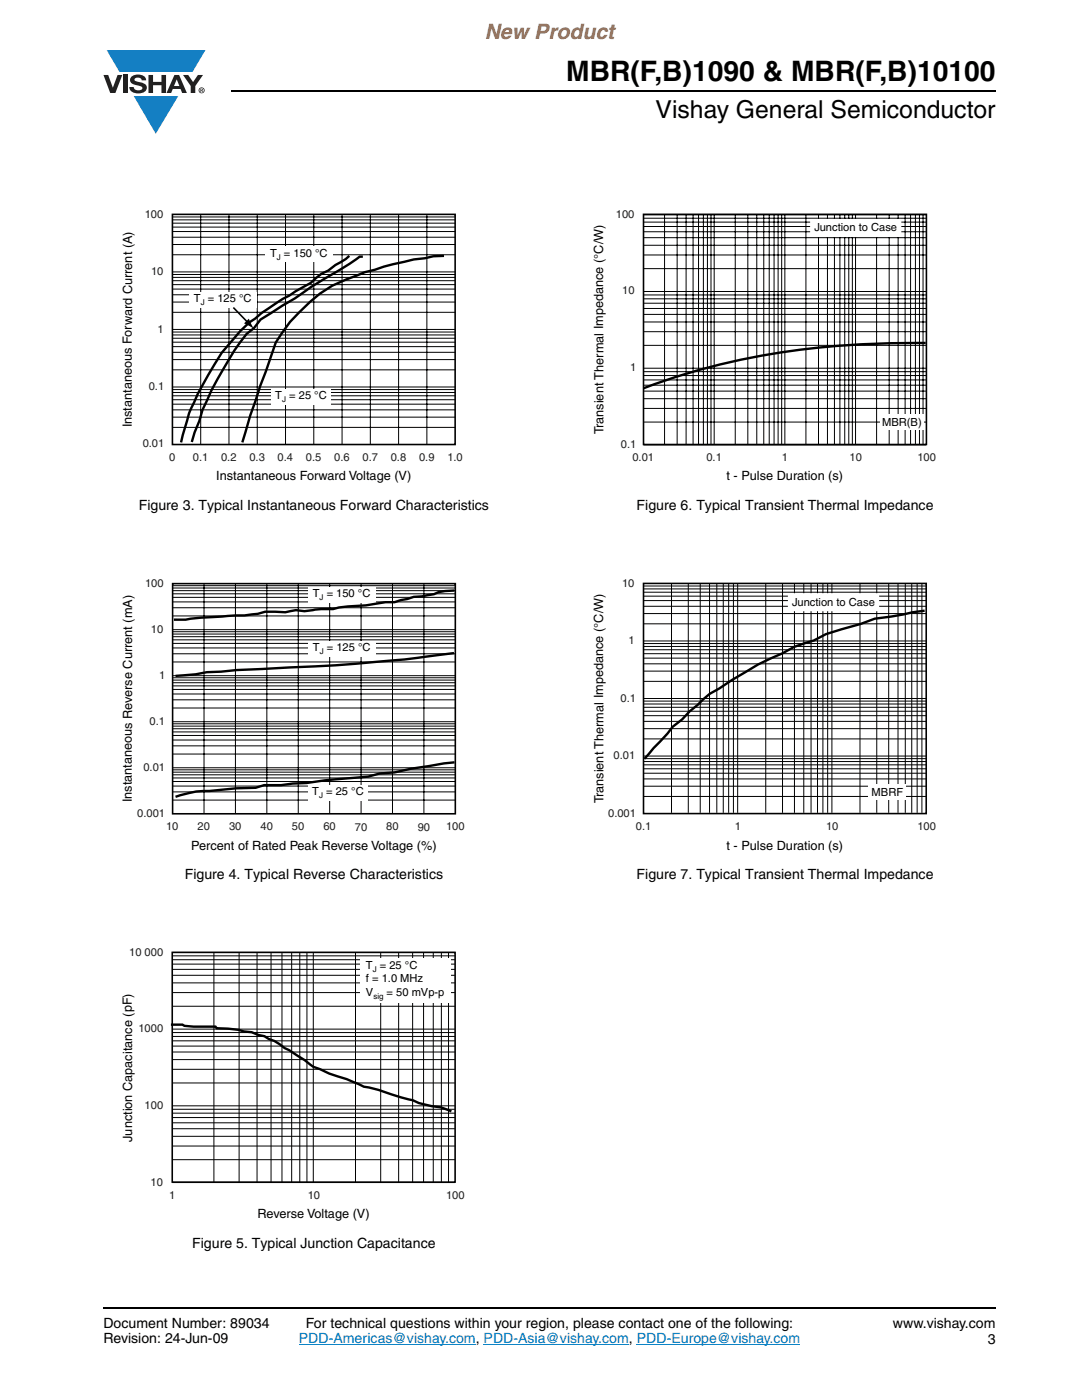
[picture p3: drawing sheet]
<svg xmlns="http://www.w3.org/2000/svg" width="216mm" height="279mm" viewBox="0 0 216 279" stroke-linecap="round" stroke-linejoin="round" font-family="sans-serif">
<g fill="#147fc3">
<path d="M21.3 10h19.7l-2.6 4.4h-3.8h-10.8z"/>
<path d="M26.7 19.2h8.9l-4.5 7.5z"/>
</g>
<g fill="#231f20">
<path d="M20.6 15h1l.9 2.5 1-2.5h.9l-1.4 3.6h-1z"/>
<path d="M24.6 15h.9v3.6h-.9z"/>
<path d="M26.3 15.3a2.1 2.1 0 0 1 2.8 .3l.1 .4h-.9a.79 .79 0 0 0-.7-.5 .79 .79 0 0 0-.8 .4l.3 .3 1 .2a1.08 1.08 0 0 1 1.2 1.1 1.08 1.08 0 0 1-1.1 1.1 1.73 1.73 0 0 1-2.4-1.2h.9a.96 .96 0 0 0 .8 .6 .96 .96 0 0 0 .9-.4 1.31 1.31 0 0 0-1.2-.6 1.03 1.03 0 0 1-1.1-.6 1.03 1.03 0 0 1 .2-1.1z"/>
<path d="M29.6 15h.9v1.3h1.7v-1.3h.9v3.6h-.9v-1.6h-1.7v1.6h-.9z"/>
<path d="M36.5 15h1.1l.9 1.4 1-1.4h1l-1.5 2.2v1.4h-.9v-1.4z"/>
<path d="M35.3 15.8l.5 1.4h-1.1zM34.8 15l-1.6 3.6h1l.3-.8h1.5l.3 .8h1l-1.6-3.6z"/>
<path d="M39.8 18a.46 .46 0 0 1 .9 0 .46 .46 0 0 1-.9 0zM39.6 18a.6 .6 0 0 0 1.2 0 .6 .6 0 0 0-1.2 0z"/>
<path d="M40.1 17.8h.2v.2h-.2zM40 17.7v.7h.1v-.3l.4 .3-.2-.3 .2-.2-.1-.2z"/>
</g>
<path d="M46.1 18.2h152.5M20.6 261.1h178" fill="none" stroke="#000" stroke-width=".36"/>
<path d="M59.6 268.3h35.3M96.5 268.3h29M127.1 268.3h32.6" fill="none" stroke="#007ec4" stroke-width=".2"/>
<path d="M24.2 41.5h68.2v55h-68.2z" fill="#fff"/>
<g fill="none" stroke="#000" stroke-width=".2">
<path d="M34.4 58.8h56.4M34.4 57.7h56.4M34.4 55.4h56.4M34.4 56h56.4M34.4 56.8h56.4M34.4 54.8h56.4M34.4 54.3h56.4M34.4 50.8h56.4M34.4 48.8h56.4M34.4 47.3h56.4M34.4 46.2h56.4M34.4 43.9h56.4"/>
<path d="M34.4 44.5h56.4M34.4 45.3h56.4M34.4 43.3h56.4M40 42.8v45.9M45.7 42.8v45.9M51.3 42.8v45.9M57 42.8v45.9M62.6 42.8v45.9M68.3 42.8v45.9M73.9 42.8v45.9M79.5 42.8v45.9M85.2 42.8v45.9"/>
<path d="M34.4 78.3h56.4M34.4 79h56.4M34.4 79.8h56.4M34.4 77.7h56.4M34.4 77.2h56.4M34.4 73.8h56.4M34.4 71.8h56.4M34.4 70.3h56.4M34.4 69.2h56.4M34.4 66.8h56.4M34.4 67.5h56.4M34.4 68.3h56.4"/>
<path d="M34.4 66.3h56.4M34.4 65.7h56.4M34.4 62.3h56.4M34.4 60.3h56.4M34.4 85.3h56.4M34.4 83.3h56.4M34.4 81.8h56.4M34.4 80.7h56.4"/>
</g>
<path d="M34.4 42.8h56.4v45.9h-56.4z" fill="none" stroke="#000" stroke-width=".32"/>
<path d="M69.7 51.1l-.7 .6-2.1 1.2-1.4 1.1-1.4 .6-2.1 1.9-3 1.6-1.3 .9a39.8 39.8 0 0 0-13.5 11.4l-4.7 8.2a39.1 39.1 0 0 0-3 8.2l-.4 1.5M72.4 51.2h-.6l-4 2.7a81.4 81.4 0 0 0-9 5.7l-6.8 4.2-1.3 1.7-1.5 1.1a77.1 77.1 0 0 0-8.8 15.2l-.6 2.2-1 2.3-.5 1.9M88.6 51.1h-2.1l-1.7 .4-2.2 .3-6 1.4-3.8 1.1-1.5 .7a24.2 24.2 0 0 0-11.6 7.3l-1.8 1.9-2.9 4.2-5.1 14.5-1.5 5.4" fill="none" stroke="#000" stroke-width=".48"/>
<g fill="#fff">
<path d="M53 49.1h13.5v3.2h-13.5z"/>
<path d="M37.7 58.2h13.5v3.2h-13.5z"/>
<path d="M54.1 77.6h12v3.2h-12z"/>
</g>
<path d="M46.6 61.4l2.9 3" fill="none" stroke="#000" stroke-width=".32"/>
<path d="M48.7 64.5l1-.9 1 2.1z" fill="#000"/>
<path d="M24.2 115.2h68.5v55h-68.5z" fill="#fff"/>
<g fill="none" stroke="#000" stroke-width=".2">
<path d="M34.4 119.2h56.5M34.4 117.4h56.5M34.4 117.9h56.5M34.4 118.5h56.5M34.4 116.9h56.5M40.7 116.6v45.7M47 116.6v45.7M53.2 116.6v45.7M59.5 116.6v45.7M65.8 116.6v45.7M72 116.6v45.7M78.3 116.6v45.7"/>
<path d="M84.6 116.6v45.7M34.4 139.7h56.5M34.4 138.5h56.5M34.4 137.6h56.5M34.4 135.7h56.5M34.4 136.3h56.5M34.4 136.9h56.5M34.4 135.3h56.5M34.4 134.8h56.5M34.4 132.1h56.5M34.4 130.5h56.5M34.4 129.3h56.5"/>
<path d="M34.4 128.4h56.5M34.4 126.5h56.5M34.4 127.1h56.5M34.4 127.7h56.5M34.4 126.1h56.5M34.4 125.7h56.5M34.4 122.9h56.5M34.4 121.3h56.5M34.4 120.1h56.5M34.4 159.7h56.5M34.4 158h56.5M34.4 156.9h56.5"/>
<path d="M34.4 156h56.5M34.4 154.1h56.5M34.4 154.6h56.5M34.4 155.3h56.5M34.4 153.6h56.5M34.4 153.2h56.5M34.4 150.5h56.5M34.4 148.9h56.5M34.4 147.7h56.5M34.4 146.8h56.5M34.4 144.9h56.5M34.4 145.4h56.5"/>
<path d="M34.4 146.1h56.5M34.4 144.4h56.5M34.4 144h56.5M34.4 141.3h56.5"/>
</g>
<path d="M34.4 116.5h56.5v45.9h-56.5z" fill="none" stroke="#000" stroke-width=".32"/>
<g fill="#fff">
<path d="M61.4 117.2h13.5v3.1h-13.5z"/>
<path d="M61.5 127.9h13.4v3.2h-13.4z"/>
<path d="M61.5 156.6h11.9v3.2h-11.9z"/>
</g>
<path d="M90.7 117.9l-1.9 .1-1.3 .2-.9 .4-2.4 .4-1.7 .1-3.8 1.1h-1.8l-3.9 .6-5.4 .4-1.1 .4a24 24 0 0 0-5.8 .4l-1.6-.2-2.2 .4-4-.1a28.7 28.7 0 0 1-7.5 .8l-5.6 .4-2.8 .4h-2.3M90.6 130.3a327.4 327.4 0 0 1-32.7 2.9l-16.6 .9-2.3 .5-4 .3M90.7 152.1l-8.7 1.3-3.3 .8-2.9 .2-2.4 .6-8.6 .7-3.6 .6-2.8 .1-2.3 .3h-3.4l-1.7 .5-3.9 .1-5.3 .6a16.4 16.4 0 0 0-6.8 1.1" fill="none" stroke="#000" stroke-width=".48"/>
<path d="M24.2 188.8h68.5v54.9h-68.5z" fill="#fff"/>
<g fill="none" stroke="#000" stroke-width=".2">
<path d="M34.4 198.1h56.4M34.4 196.2h56.4M34.4 194.6h56.4M34.4 191.5h56.4M34.4 192.4h56.4M34.4 193.5h56.4M34.4 190.8h56.4M34.4 190.1h56.4M42.7 190.1v45.8M47.7 190.1v45.8M51.3 190.1v45.8M54.1 190.1v45.8"/>
<path d="M56.3 190.1v45.8M58.2 190.1v45.8M59.8 190.1v45.8M61.2 190.1v45.8M62.5 190.1v45.8M70.9 190.1v45.8M76 190.1v45.8M79.5 190.1v45.8M82.3 190.1v45.8M84.5 190.1v45.8M86.5 190.1v45.8M88.1 190.1v45.8"/>
<path d="M89.5 190.1v45.8M34.4 216.1h56.4M34.4 213.4h56.4M34.4 211.5h56.4M34.4 210h56.4M34.4 206.8h56.4M34.4 207.7h56.4M34.4 208.8h56.4M34.4 206.1h56.4M34.4 205.4h56.4M34.4 200.8h56.4M34.4 231.4h56.4"/>
<path d="M34.4 228.7h56.4M34.4 226.8h56.4M34.4 225.3h56.4M34.4 222.2h56.4M34.4 223h56.4M34.4 224.1h56.4M34.4 221.4h56.4M34.4 220.7h56.4M34.4 236h56.4"/>
</g>
<path d="M34.4 190.1h56.4v45.8h-56.4z" fill="none" stroke="#000" stroke-width=".32"/>
<path d="M34.1 204.5h2.3l.4 .2 1.8 .2h4.4l.2 .3 4.4 .3 1 .3 1.6 .2 1.4 .6 1.2 .2 .8 .5 1.1 .4 2.1 1.5 .9 .4 3.1 2 1.7 1.3 3.2 1.4 3.5 1.1 3.4 1.5a42.8 42.8 0 0 1 7.5 2.1l2.3 .6a17.4 17.4 0 0 0 5.6 1.4l2.1 .8" fill="none" stroke="#000" stroke-width=".48"/>
<g fill="#fff">
<path d="M71.8 191.2h18.1v8.8h-18.1z"/>
<path d="M118.2 41.5h68.6v54.9h-68.6z"/>
</g>
<g fill="none" stroke="#000" stroke-width=".2">
<path d="M128.4 59.6h56.4M128.4 58.9h56.4M128.4 58.2h56.4M128.4 53.6h56.4M128.4 50.9h56.4M128.4 48.9h56.4M128.4 47.4h56.4M128.4 44.3h56.4M128.4 45.2h56.4M128.4 46.3h56.4M128.4 43.6h56.4M128.4 42.9h56.4"/>
<path d="M132.6 42.8v45.9M135.1 42.8v45.9M136.9 42.8v45.9M138.3 42.8v45.9M139.4 42.8v45.9M140.4 42.8v45.9M141.2 42.8v45.9M141.9 42.8v45.9M142.5 42.8v45.9M146.7 42.8v45.9M149.2 42.8v45.9M151 42.8v45.9"/>
<path d="M152.4 42.8v45.9M153.5 42.8v45.9M154.5 42.8v45.9M155.3 42.8v45.9M156 42.8v45.9M156.6 42.8v45.9M160.8 42.8v45.9M163.3 42.8v45.9M165.1 42.8v45.9M166.5 42.8v45.9M167.6 42.8v45.9M168.6 42.8v45.9"/>
<path d="M169.4 42.8v45.9M170.1 42.8v45.9M170.7 42.8v45.9M174.9 42.8v45.9M177.4 42.8v45.9M179.2 42.8v45.9M180.6 42.8v45.9M181.7 42.8v45.9M182.7 42.8v45.9M183.5 42.8v45.9M184.2 42.8v45.9M128.4 79.6h56.4"/>
<path d="M128.4 78.1h56.4M128.4 74.9h56.4M128.4 75.8h56.4M128.4 76.9h56.4M128.4 74.2h56.4M128.4 73.5h56.4M128.4 68.9h56.4M128.4 66.2h56.4M128.4 64.3h56.4M128.4 62.7h56.4M128.4 60.5h56.4M128.4 61.6h56.4"/>
<path d="M128.4 84.2h56.4M128.4 81.5h56.4M128.4 88.8h56.4"/>
</g>
<path d="M128.4 42.8h56.5v45.9h-56.5z" fill="none" stroke="#000" stroke-width=".32"/>
<path d="M184.7 68.4a161.8 161.8 0 0 0-47.1 6l-9.2 3.1" fill="none" stroke="#000" stroke-width=".48"/>
<path d="M161.8 43.9h17.9v3.2h-17.9z" fill="#fff"/>
<path d="M161.8 43.9h17.9v3.2h-17.9z" fill="none" stroke="#fff" stroke-width=".32"/>
<g fill="#fff">
<path d="M175.7 82.7h8.6v3.1h-8.6z"/>
<path d="M118.2 115.2h68.6v55.1h-68.6z"/>
</g>
<g fill="none" stroke="#000" stroke-width=".2">
<path d="M128.4 119.9h56.4M128.4 117.5h56.4M128.4 118.2h56.4M128.4 119h56.4M128.4 117h56.4M134 116.5v45.7M137.3 116.5v45.7M139.7 116.5v45.7M141.6 116.5v45.7M143 116.5v45.7M144.3 116.5v45.7M145.4 116.5v45.7"/>
<path d="M146.3 116.5v45.7M147.2 116.5v45.7M152.8 116.5v45.7M156.1 116.5v45.7M158.5 116.5v45.7M160.4 116.5v45.7M161.8 116.5v45.7M163.1 116.5v45.7M164.2 116.5v45.7M165.2 116.5v45.7M166 116.5v45.7M171.6 116.5v45.7"/>
<path d="M174.9 116.5v45.7M177.3 116.5v45.7M179.2 116.5v45.7M180.6 116.5v45.7M181.9 116.5v45.7M183 116.5v45.7M184 116.5v45.7M128.4 139.9h56.4M128.4 139.4h56.4M128.4 136h56.4M128.4 133.9h56.4M128.4 132.5h56.4"/>
<path d="M128.4 131.3h56.4M128.4 129h56.4M128.4 129.7h56.4M128.4 130.5h56.4M128.4 128.4h56.4M128.4 127.9h56.4M128.4 124.5h56.4M128.4 122.5h56.4M128.4 121h56.4M128.4 158.9h56.4M128.4 156.9h56.4M128.4 155.4h56.4"/>
<path d="M128.4 154.3h56.4M128.4 152h56.4M128.4 152.6h56.4M128.4 153.4h56.4M128.4 151.4h56.4M128.4 150.9h56.4M128.4 147.5h56.4M128.4 145.4h56.4M128.4 144h56.4M128.4 142.8h56.4M128.4 140.5h56.4M128.4 141.2h56.4"/>
<path d="M128.4 141.9h56.4"/>
</g>
<path d="M128.4 116.4h56.4v46h-56.4z" fill="none" stroke="#000" stroke-width=".32"/>
<path d="M184.5 121.9l-10 1.6-2.8 1-6.9 2.1-2.4 1.2-3.9 1.3-2.4 1.3-2.4 1a94.6 94.6 0 0 0-10.2 6l-1.9 1.1-4 3.5-1.5 1.6-1.9 1.4-1 1.4-2.8 2.9-1.8 2.1" fill="none" stroke="#000" stroke-width=".48"/>
<path d="M157.4 118.5h17.9v3.3h-17.9z" fill="#fff"/>
<path d="M157.4 118.5h17.9v3.3h-17.9z" fill="none" stroke="#fff" stroke-width=".32"/>
<path d="M173.4 156.6h7.4v3.1h-7.4z" fill="#fff"/>
<text font-size="5.6" x="113" y="16.1">MBR(F,B)1090 &amp; MBR(F,B)10100</text>
<text font-size="4.9" x="130.8" y="23.6">Vishay General Semiconductor</text>
<text font-size="4.2" fill="#f06b12" x="96.7" y="7.8">New Product</text>
<g font-size="2.8">
<text x="27.7" y="101.8">Figure 3. Typical Instantaneous Forward Characteristics</text>
<text x="127" y="101.8">Figure 6. Typical Transient Thermal Impedance</text>
<text x="36.9" y="175.5">Figure 4. Typical Reverse Characteristics</text>
<text x="127" y="175.5">Figure 7. Typical Transient Thermal Impedance</text>
<text x="38.4" y="249.1">Figure 5. Typical Junction Capacitance</text>
<text x="20.6" y="264.9">Document Number: 89034</text>
<text x="20.6" y="268.1">Revision: 24-Jun-09</text>
<text x="61" y="264.9">For technical questions within your region, please contact one of the following:</text>
<text x="178.2" y="264.9">www.vishay.com</text>
<text x="197.1" y="268.1">3</text>
</g>
<text font-size="2.8" fill="#007ec4" x="59.6" y="268.1">PDD-Americas@vishay.com, PDD-Asia@vishay.com, PDD-Europe@vishay.com</text>
<g font-size="2.5">
<text x="26.3" y="85.3" transform="rotate(-90 26.3 85.3)">Instantaneous Forward Current (A)</text>
<text x="120.4" y="86.7" transform="rotate(-90 120.4 86.7)">Transient Thermal Impedance (°C/W)</text>
<text x="43.1" y="95.9">Instantaneous Forward Voltage (V)</text>
<text x="145" y="95.9">t - Pulse Duration (s)</text>
<text x="26.3" y="160.1" transform="rotate(-90 26.3 160.1)">Instantaneous Reverse Current (mA)</text>
<text x="120.4" y="160.3" transform="rotate(-90 120.4 160.3)">Transient Thermal Impedance (°C/W)</text>
<text x="38.2" y="169.6">Percent of Rated Peak Reverse Voltage (%)</text>
<text x="145" y="169.7">t - Pulse Duration (s)</text>
<text x="26.4" y="227.8" transform="rotate(-90 26.4 227.8)">Junction Capacitance (pF)</text>
<text x="51.4" y="243.2">Reverse Voltage (V)</text>
</g>
<g font-size="2.2" fill="#231f20">
<text x="28.9" y="43.4">100</text>
<text x="122.9" y="43.4">100</text>
<text x="30.1" y="54.9">10</text>
<text x="124.2" y="58.8">10</text>
<text x="31.4" y="66.4">1</text>
<text x="29.7" y="77.8">0.1</text>
<text x="125.7" y="74.1">1</text>
<text x="28.5" y="89.3">0.01</text>
<text x="123.9" y="89.4">0.1</text>
<text x="33.8" y="92">0</text>
<text x="38.5" y="92">0.1</text>
<text x="44.1" y="92">0.2</text>
<text x="49.8" y="92">0.3</text>
<text x="55.4" y="92">0.4</text>
<text x="61" y="92">0.5</text>
<text x="66.7" y="92">0.6</text>
<text x="72.3" y="92">0.7</text>
<text x="78" y="92">0.8</text>
<text x="83.6" y="92">0.9</text>
<text x="89.3" y="92">1.0</text>
<text x="126.2" y="91.9">0.01</text>
<text x="141" y="92">0.1</text>
<text x="156" y="92">1</text>
<text x="169.5" y="92">10</text>
<text x="183" y="91.9">100</text>
<text x="28.9" y="117.1">100</text>
<text x="124.1" y="117.1">10</text>
<text x="30.1" y="126.3">10</text>
<text x="125.4" y="128.6">1</text>
<text x="31.8" y="135.5">1</text>
<text x="123.8" y="140.1">0.1</text>
<text x="29.8" y="144.6">0.1</text>
<text x="28.6" y="153.8">0.01</text>
<text x="122.4" y="151.6">0.01</text>
<text x="27.4" y="163">0.001</text>
<text x="33.1" y="165.7">10</text>
<text x="39.4" y="165.7">20</text>
<text x="45.7" y="165.7">30</text>
<text x="52" y="165.7">40</text>
<text x="58.3" y="165.7">50</text>
<text x="64.5" y="165.7">60</text>
<text x="70.8" y="165.8">70</text>
<text x="77.1" y="165.7">80</text>
<text x="83.4" y="165.8">90</text>
<text x="89" y="165.7">100</text>
<text x="121.4" y="163.1">0.001</text>
<text x="126.9" y="165.7">0.1</text>
<text x="146.6" y="165.7">1</text>
<text x="164.8" y="165.7">10</text>
<text x="183" y="165.7">100</text>
<text x="25.8" y="190.7">10 000</text>
<text x="27.6" y="206.1">1000</text>
<text x="28.9" y="221.4">100</text>
<text x="30.1" y="236.7">10</text>
<text x="33.8" y="239.2">1</text>
<text x="61.4" y="239.3">10</text>
<text x="89" y="239.2">100</text>
</g>
<g font-size="2.2">
<text x="162.5" y="46.2">J</text>
<text x="163.6" y="46.2">unction to Case</text>
<text x="53.9" y="51.3">T = 150 °C</text>
<text x="38.7" y="60.3">T</text>
<text x="41.5" y="60.3">= 125 °C</text>
<text x="54.9" y="79.6">T</text>
<text x="57.7" y="79.6">= 25 °C</text>
<text x="176" y="85">MBR(B)</text>
<text x="62.4" y="119.1">T = 150 °C</text>
<text x="158.1" y="120.9">J</text>
<text x="159.1" y="120.9">unction to Case</text>
<text x="62.4" y="129.9">T = 125 °C</text>
<text x="62.3" y="158.6">T = 25 °C</text>
<text x="173.9" y="158.8">MBRF</text>
<text x="73" y="193.3">T = 25 °C</text>
<text x="73" y="196">f = 1.0 MHz</text>
<text x="73" y="198.7">V</text>
<text x="77.1" y="198.7">= 50 mVp-p</text>
</g>
<g font-size="1.6">
<text x="55.2" y="52">J</text>
<text x="40.1" y="60.9">J</text>
<text x="56.3" y="80.2">J</text>
<text x="63.8" y="119.8">J</text>
<text x="63.8" y="130.5">J</text>
<text x="63.7" y="159.3">J</text>
<text x="74.4" y="194">J</text>
<text x="74.5" y="199.3">sig</text>
</g>
</svg>
